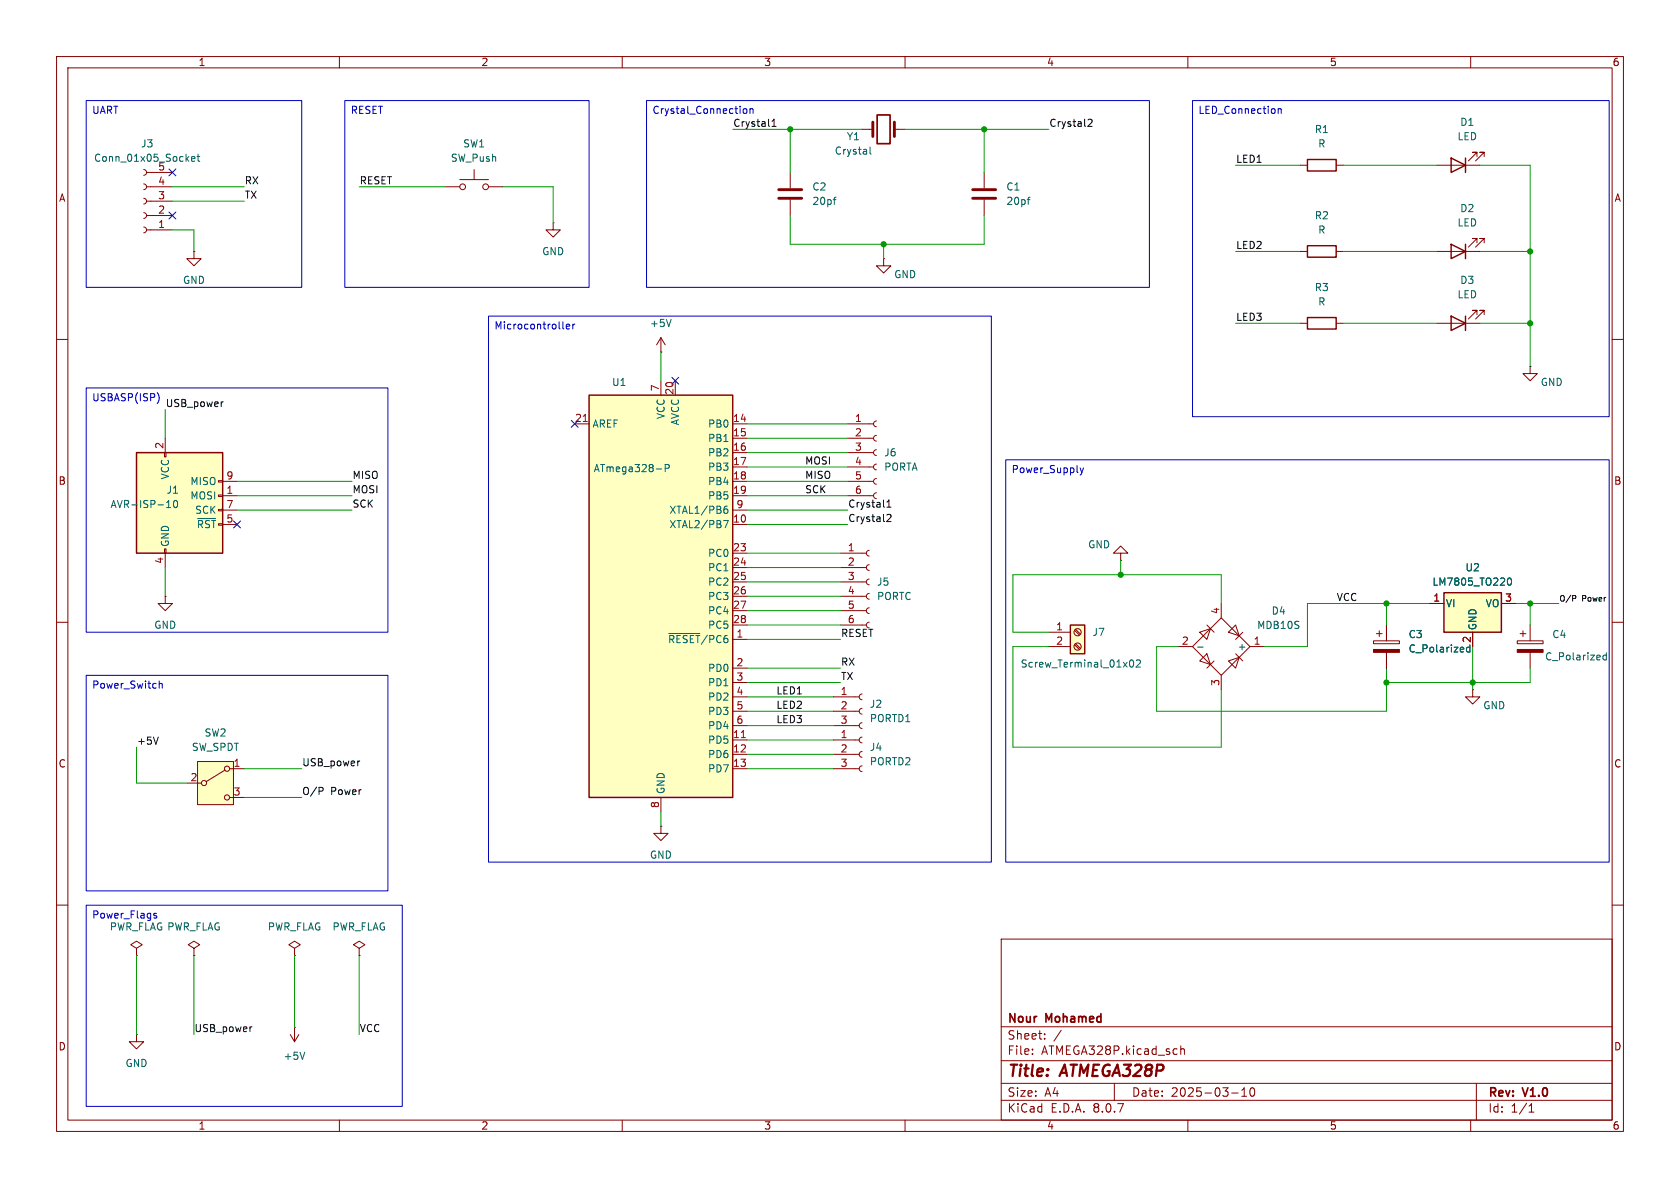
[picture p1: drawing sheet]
<svg xmlns="http://www.w3.org/2000/svg" width="297mm" height="210mm" viewBox="0 0 297 210" stroke-linecap="round" stroke-linejoin="round" font-family="sans-serif">
<g fill="none" stroke="#840000" stroke-width=".18">
<path d="M10 10h277v190h-277zM12 12h273v186h-273zM60 10v2M110 10v2M160 10v2M210 10v2M260 10v2M78.7 33h2.6M81.3 31.8h5.1M83.8 30v1.8M86.4 33h2.5M229.9 44.5h1.2"/>
<path d="M229.9 57.2h1.2M236.2 44.5h1.3M236.2 57.2h1.3M254 44.5h7.6M261.1 42.9v-.7h-.8h.8l-1.5 1.5M262.4 42.9v-.7h-.8h.8l-1.5 1.5M10 60h2M285 60h2M10 110h2M285 110h2M147.3 135.9h4.6M147.3 133.4h4.6"/>
<path d="M147.3 130.8h4.6M152.4 135.4l-.4 .1-.1 .4 .1 .3 .4 .2M152.4 132.8l-.4 .2-.1 .4 .1 .3 .4 .2M152.4 130.3l-.4 .2-.1 .3 .1 .4 .4 .1M116.8 146.1v1.2h1.3l-1.3 1.3-1.2-1.3h1.2M116.8 146.1h.1M10 160h2M177 166h108v32h-108zM285 160h2M60 198v2M110 198v2M160 198v2"/>
<path d="M177 194.5h108M177 191.5h108M177 187.5h108M177 181.5h108M182.5 186.3v.1M182.5 185.5v.1M184.7 183.6v.1M184.7 182.8v.1M187.6 182.1l-1.3 2M197 191.5v3M208.7 184.9v1.5M208.7 185.5l.3-.1 .3 .1 .1 .9"/>
<path d="M210 198v2M217.7 193.2h1.2M219.5 193.8h.9M219.5 192.7l.5-.4v1.5M221.1 192.4l.2-.1a.81 .81 0 0 1 .6 .6 .81 .81 0 0 1-.3 .8l-.1 .1a.81 .81 0 0 1-.4-1.4zM260 198v2M261 191.5v6.5M270.3 196.6h.9M270.3 195.5l.4-.4v1.5"/>
<circle cx="81.8" cy="33" r=".51"/>
<circle cx="85.9" cy="33" r=".51"/>
</g>
<path d="M231.1 43.4h5.1v2.1h-5.1zM231.1 56.1h5.1v2.1h-5.1zM256.5 43.2l2.6 1.3-2.6 1.2zM259.1 43.2v2.5" fill="none" stroke="#840000" stroke-width=".25"/>
<path d="M24.1 80h15.3v17.8h-15.3z" fill="#ffffc2"/>
<g fill="none" stroke="#840000" stroke-width=".18">
<path d="M25.4 30l.4 .1 .1 .4-.1 .3-.4 .2M25.4 32.5l.4 .2 .1 .3-.1 .4-.4 .1M25.4 35.1l.4 .1 .1 .4-.1 .3-.4 .2M25.4 37.6l.4 .1 .1 .4-.1 .4-.4 .1M25.9 30.5h4.6M25.9 33h4.6M25.9 35.6h4.6M25.9 38.1h4.6M25.4 40.1l.4 .2 .1 .3-.1 .4-.4 .1M25.9 40.6h4.6M34.3 44.5v1.2h1.3l-1.3 1.3-1.3-1.3h1.3M34.3 44.5h.1"/>
<path d="M156.2 45.7v1.3h1.3l-1.3 1.3-1.3-1.3h1.3M156.2 45.7h.1M254 57.2h7.6M261.1 55.6v-.7h-.8h.8l-1.5 1.5M262.4 55.6v-.7h-.8h.8l-1.5 1.5M29.2 77.5v2.5M270.5 64.8v1.2h1.3l-1.3 1.3-1.3-1.3h1.3M270.5 64.8h.1M29.1 97h.2v.8h-.2zM29.1 80h.2v.8h-.2zM29.2 97.8v2.5M38.6 90h.8v.3h-.8z"/>
<path d="M38.6 87.5h.8v.3h-.8zM38.6 85h.8v.2h-.8zM39.4 87.6h2.5M39.4 92.7h2.5M39.4 90.2h2.5M39.4 85.1h2.5M52.1 167.6l1-.6-1-.6-1 .6 1 .6v1.3M52.1 168.9h.1"/>
</g>
<path d="M256.5 55.9l2.6 1.3-2.6 1.2zM259.1 55.9v2.5M24.1 80h15.3v17.8h-15.3z" fill="none" stroke="#840000" stroke-width=".25"/>
<path d="M33.9 28.1l.6-.1-.1-.3h-.4l-.1 .2v.6h.5M34.8 27.7h.5M35 27.2v1.1l.3 .2M29.5 89.7h.7M29.6 88.8l.2-.3v1.2M30.9 88.5h.1a.68 .68 0 0 1 .4 .6 .68 .68 0 0 1-.4 .6 .84 .84 0 0 1-.1-1.2zM34.9 91.7h3.2" fill="none" stroke="#006464" stroke-width=".18"/>
<path d="M104.1 69.9h25.4v71.1h-25.4z" fill="#ffffc2"/>
<path d="M231.1 28.2h5.1v2h-5.1zM256.5 27.9l2.6 1.3-2.6 1.3zM259.1 27.9v2.6M104.1 69.9h25.4v71.1h-25.4z" fill="none" stroke="#840000" stroke-width=".25"/>
<g fill="none" stroke="#840000" stroke-width=".18">
<path d="M229.9 29.2h1.2M236.2 29.2h1.3M254 29.2h7.6M261.1 27.7v-.8h-.8h.8l-1.5 1.5M262.4 27.7v-.8h-.8h.8l-1.5 1.5M101.6 74.9h2.5M116.8 67.3v2.6M119.4 67.3v2.6M129.5 74.9h2.6M129.5 77.5h2.6M129.5 92.7h2.6M129.5 80h2.6"/>
<path d="M129.5 82.6h2.6M129.5 85.1h2.6M129.5 87.6h2.6M129.5 97.8h2.6M129.5 90.2h2.6M148.6 97.8h4.6M153.7 99.8l-.4 .2-.1 .3 .1 .4 .4 .1M153.7 97.3l-.4 .1-.1 .4 .1 .3 .4 .2M29.2 105.4v1.3h1.3l-1.3 1.3-1.3-1.3h1.3M29.2 105.4h.1M129.5 113h2.6M129.5 118.1h2.6"/>
<path d="M129.5 100.3h2.6M129.5 102.9h2.6M129.5 105.4h2.6M129.5 108h2.6M129.5 110.5h2.6M148.6 100.3h4.6M148.6 102.9h4.6M148.6 105.4h4.6M148.6 108h4.6M148.6 110.5h4.6M153.7 110l-.4 .1-.1 .4 .1 .3 .4 .2M153.7 107.4l-.4 .2-.1 .4 .1 .3 .4 .2"/>
<path d="M153.7 104.9l-.4 .2-.1 .3 .1 .4 .4 .1M153.7 102.4l-.4 .1-.1 .4 .1 .3 .4 .2M129.5 130.8h2.6M129.5 133.4h2.6M129.5 135.9h2.6M129.5 120.7h2.6M129.5 123.2h2.6M129.5 125.7h2.6M129.5 128.3h2.6M116.8 141v2.5M63.5 167.6l1-.6-1-.6-1 .6 1 .6v1.3M63.5 168.9h.1"/>
</g>
<path d="M116 82.9h1M117.6 82.8l.6-.1 .1-.2v-.3l-.7-.1v1.3M127.9 92h.9l-.6 1.3M128 90.1l.4-.1 .3 .2-.1 .5h-.4l-.2-.1M128.6 89.5h-.4l-.2 .3M118.2 112h5.5" fill="none" stroke="#006464" stroke-width=".18"/>
<path d="M103.1 74.5h.7M131.1 130.4h.7" fill="none" stroke="#a90000" stroke-width=".18"/>
<path d="M34.9 134.6h6.4v7.6h-6.4z" fill="#ffffc2"/>
<g fill="none" stroke="#840000" stroke-width=".18">
<path d="M97.8 39.4v1.2h1.3l-1.3 1.3-1.3-1.3h1.3M97.8 39.4h.1M149.9 77.5h4.5M149.9 74.9h4.5M154.9 79.5l-.3 .2-.2 .3 .2 .4 .3 .1M154.9 77l-.3 .1-.2 .4 .2 .3 .3 .2M154.9 74.4l-.3 .2-.2 .3 .2 .4 .3 .1M149.9 87.6h4.5M149.9 85.1h4.5M149.9 82.6h4.5M149.9 80h4.5M154.9 87.1l-.3 .2-.2 .3 .2 .4 .3 .1"/>
<path d="M154.9 84.6l-.3 .1-.2 .4 .2 .3 .3 .2M154.9 82l-.3 .2-.2 .4 .2 .3 .3 .2M198.1 97.8h1.3l-1.3-1.3-1.3 1.3h1.3v1.3M198.1 99.1h.1M208.3 114.3h2.5M212.1 111.8l1.9-.7-.6 1.9zM212.1 116.8l1.3-1.2 .6 1.9zM213.4 110.5l1.2 1.3M214.6 116.8l-1.2 1.3M215.9 109.2l5.1 5.1-5.1 5.1-5.1-5.1zM215.9 106.7v2.5M215.9 119.4v2.5"/>
<path d="M217.2 111.8l1.2-1.3 .7 1.9zM217.2 116.8l1.9-.6-.7 1.9zM218.4 115.6l1.3 1.2M219.7 111.8l-1.3 1.2M221 114.3h2.5M33 138.4h2.6M34.9 134.6h6.4v7.6h-6.4zM39.8 136.1l-3.4 2.1M40.6 135.9h2.6M147.3 128.3h4.6M147.3 125.7h4.6M147.3 123.2h4.6"/>
<path d="M152.4 127.8l-.4 .1-.1 .4 .1 .3 .4 .2M152.4 125.2l-.4 .2-.1 .3 .1 .4 .4 .1M152.4 122.7l-.4 .1-.1 .4 .1 .3 .4 .2M40.6 141h2.6M24.1 167.6l1-.6-1-.6-1 .6 1 .6v1.3M24.1 168.9h.1M34.3 167.6l1-.6-1-.6-1 .6 1 .6v1.3M34.3 168.9h.1M24.1 182.9v1.3h1.3l-1.3 1.2-1.2-1.2h1.2M24.1 182.9h.1M51.3 182.9l.8 1.3M52.1 181.6h.1"/>
<path d="M52.1 181.6v2.6M52.8 182.9l-.7 1.3"/>
<circle cx="36.1" cy="138.4" r=".46"/>
<circle cx="40.1" cy="135.9" r=".46"/>
<circle cx="40.1" cy="141" r=".46"/>
</g>
<path d="M211.7 114.4h1M53.9 186l-.4 1.3" fill="none" stroke="#006464" stroke-width=".18"/>
<path d="M189.2 110.5h2.6v5.1h-2.6z" fill="#ffffc2"/>
<path d="M189.2 110.5h2.6v5.1h-2.6z" fill="none" stroke="#840000" stroke-width=".25"/>
<g fill="none" stroke="#840000" stroke-width=".18">
<path d="M185.4 111.8h3.8M185.4 114.3h3.8M190 114l.8 .8M190 111.4l.8 .9M190.1 113.8l.9 .8M190.1 111.3l.9 .8M242.8 113.3h4.6v.5h-4.6zM243.3 112h1M243.8 111.5v1M245.1 110.5v2.8M245.1 115.3v2.8M260.3 121.9v1.3h1.3l-1.3 1.3-1.2-1.3h1.2"/>
<path d="M260.3 121.9h.1"/>
<circle cx="190.5" cy="114.3" r=".63"/>
<circle cx="190.5" cy="111.8" r=".63"/>
</g>
<path d="M199.9 116.7h.1a.68 .68 0 0 1 .4 .6 .68 .68 0 0 1-.4 .6 .84 .84 0 0 1-.1-1.2zM200.9 116.8l.5-.1 .2 .3-.8 .9h.8M259.9 114v1.3M259.9 114.5l-.4-.1-.2 .3 .1 .5h.5" fill="none" stroke="#006464" stroke-width=".18"/>
<path d="M242.8 114.8h4.6v.5h-4.6z" fill="#840000" stroke="#840000" stroke-width=".18"/>
<path d="M255.3 104.8h10.1v7h-10.1z" fill="#ffffc2"/>
<path d="M255.3 104.8h10.1v7h-10.1z" fill="none" stroke="#840000" stroke-width=".25"/>
<g fill="none" stroke="#840000" stroke-width=".18">
<path d="M139.7 30.5v2.8M139.7 35.3v2.8M152.4 22.9h1.9M158.1 22.9h1.9M174 30.5v2.8M174 35.3v2.8M116.8 59.7l-.7 1.3M116.8 59.7v2.5M116.8 59.7l.8 1.3M116.8 62.2h.1M245.1 110.5v2.8M245.1 115.3v2.8"/>
<path d="M252.7 106.7h2.6M260.3 111.8v2.5M265.4 106.7h2.6M268.2 113.3h4.6v.5h-4.6zM268.7 112h1M269.2 111.5v1M270.5 110.5v2.8M270.5 115.3v2.8"/>
</g>
<path d="M147.3 35.3h.5M147.8 34.9h-.2M153.8 26v1.1l.2 .1M181.6 35.3h.5M182.1 34.9h-.3M118.7 56.5l-.5 1.2M259.9 114v1.3M259.9 114.5l-.4-.1-.2 .3 .1 .5h.5M266.7 102.2h.1a.68 .68 0 0 1 .4 .6 .68 .68 0 0 1-.4 .6 .84 .84 0 0 1-.1-1.2zM284 115.4v1.3M284 115.9l-.4-.1-.2 .3 .1 .5h.5" fill="none" stroke="#006464" stroke-width=".18"/>
<path d="M268.2 114.8h4.6v.5h-4.6z" fill="#840000" stroke="#840000" stroke-width=".18"/>
<path d="M137.7 35.1h4M137.7 33.5h4M154.3 21.6v2.5M158.1 21.6v2.5M172 35.1h4M172 33.5h4" fill="none" stroke="#840000" stroke-width=".51"/>
<path d="M155.1 20.3h2.3v5.1h-2.3z" fill="none" stroke="#840000" stroke-width=".3"/>
<path d="M136.5 22.3h.7M136.5 21.4l.3-.3v1.2M192.4 21.1h.4l.3 .3-.8 .9h.8M39.5 71l-.3 .1M156.8 89.7h.7M156.8 88.8l.4-.4v1.3M156.9 91l.4-.1 .2 .4-.8 .9h.8M278.4 105.3l.2 .2-.2 .3M28 130.3l-.4 1.3M56.9 139.2l.2 .2v.3l-.2 .2M63.6 134.5l-.2 .1M44.6 181.5l-.3 .1" fill="none" stroke="#0f0f0f" stroke-width=".18"/>
<g fill="none" stroke="#0000c2" stroke-width=".18">
<path d="M15.2 17.8h38.1v33h-38.1zM61 17.8h43.1v33h-43.1zM114.3 17.8h88.9v33h-88.9zM131.4 19.3l.2-.1 .4 .1v.5l-.1 .2-.3 .1-.2-.2zM132.6 19.3l.2-.1 .3 .1v.8M132.6 19.2v.9M210.8 17.8h73.7v55.9h-73.7zM226 19.2v.9M226 19.3l.1-.1 .3 .1 .1 .8M86.4 55.9h88.9v96.5h-88.9zM99.5 58l.2 .2M100.1 57.7l.6-.1v-.2l-.4-.1-.2 .2 .1 .6h.5"/>
<path d="M101.3 57.3v.9M101.6 57.3l-.3 .3M15.2 68.6h53.4v43.2h-53.4zM27.8 69.5a1.49 1.49 0 0 1 0 1.8M177.8 81.3h106.7v71.1h-106.7zM190.9 82.7l.4 .9M191.3 83.6l-.4 .4M191.6 82.7l-.3 .9M15.2 119.4h53.4v38.1h-53.4zM28.1 120.4v1.3M28.1 120.9l.2-.1 .3 .1 .1 .8M15.2 160h55.9v35.6h-55.9z"/>
<path d="M27.7 161.5l-.3-.1-.2 .2v.2l.5 .1v.3h-.5"/>
</g>
<g fill="none" stroke="#009600" stroke-width=".18">
<path d="M30.5 35.6h12.7M30.5 33h12.7M63.5 33h15.2M88.9 33h8.9v6.4M129.5 22.9h22.9M139.7 38.1v5.1h34.3v-5.1M139.7 22.9v7.6M160 22.9h25.4M174 22.9v7.6M218.4 29.2h11.5M237.5 29.2h16.5M261.6 29.2h8.9v35.6"/>
<path d="M30.5 40.6h3.8v3.9M156.2 43.2v2.5M218.4 44.5h11.5M218.4 57.2h11.5M237.5 44.5h16.5M237.5 57.2h16.5M261.6 44.5h8.9M261.6 57.2h8.9M29.2 72.4v5.1M116.8 62.2v5.1M132.1 74.9h17.8M132.1 77.5h17.8"/>
<path d="M41.9 90.2h20.3M41.9 87.6h20.3M41.9 85.1h20.3M132.1 90.2h17.8M132.1 87.6h17.8M132.1 85.1h17.8M132.1 80h17.8M132.1 82.6h17.8M132.1 92.7h17.8M132.1 97.8h16.5M198.1 99.1v2.5M29.2 100.3v5.1"/>
<path d="M132.1 113h16.5M132.1 118.1h16.5M132.1 100.3h16.5M132.1 110.5h16.5M132.1 108h16.5M132.1 102.9h16.5M132.1 105.4h16.5M185.4 114.3h-6.3v17.8h36.8v-10.2M208.3 114.3h-3.8v11.4h40.6v-7.6M215.9 106.7v-5.1h-36.8v10.2h6.3M245.1 106.7v3.8M252.7 106.7h-21.6v7.6h-7.6"/>
<path d="M260.3 114.3v7.6M268 106.7h7.6M270.5 118.1v2.6h-25.4M270.5 106.7v3.8M24.1 132.1v6.3h8.9M43.2 135.9h10.1M132.1 130.8h15.2M132.1 120.7h16.5M132.1 128.3h15.2M132.1 125.7h15.2M132.1 133.4h15.2M132.1 135.9h15.2"/>
<path d="M132.1 123.2h15.2M43.2 141h10.1M116.8 143.5v2.6M24.1 168.9v14M34.3 168.9v14M52.1 168.9v12.7M63.5 168.9v14"/>
</g>
<path d="M29.9 29.9l1.2 1.2M29.9 37.5l1.2 1.2M31.1 29.9l-1.2 1.2M31.1 37.5l-1.2 1.2M101 74.3l1.2 1.2M102.2 74.3l-1.2 1.2M118.8 66.7l1.2 1.2M120 66.7l-1.2 1.2M41.3 92.1l1.2 1.2M42.5 92.1l-1.2 1.2" fill="none" stroke="#000084" stroke-width=".18"/>
<g fill="#009600" stroke="#009600" stroke-width=".18">
<circle cx="139.7" cy="22.9" r=".46"/>
<circle cx="156.2" cy="43.2" r=".46"/>
<circle cx="174" cy="22.9" r=".46"/>
<circle cx="270.5" cy="57.2" r=".46"/>
<circle cx="270.5" cy="44.5" r=".46"/>
<circle cx="198.1" cy="101.6" r=".46"/>
<circle cx="245.1" cy="120.7" r=".46"/>
<circle cx="270.5" cy="106.7" r=".46"/>
<circle cx="260.3" cy="120.7" r=".46"/>
<circle cx="245.1" cy="106.7" r=".46"/>
</g>
<g font-size="2.8" fill="#840000">
<text x="178" y="190.9">Title:</text>
<text x="187.7" y="190.9">ATMEGA328P</text>
</g>
<g font-size="2.1" fill="#840000">
<text x="178" y="184">Sheet:</text>
<text x="178" y="181.2">Nour</text>
<text x="185" y="181.2">Mohamed</text>
<text x="178" y="186.7">File:</text>
<text x="184.1" y="186.7">ATMEGA328P.kicad_sch</text>
<text x="178" y="196.9">KiCad</text>
<text x="178" y="194.1">Size:</text>
<text x="184.7" y="194.1">A4</text>
<text x="185.7" y="196.9">E.D.A.</text>
<text x="193.3" y="196.9">8.0.7</text>
<text x="200" y="194.1">Date:</text>
<text x="207" y="194.1">2025-03-10</text>
<text x="263" y="194.3">Rev:</text>
<text x="263" y="196.9">Id:</text>
<text x="267.1" y="196.9">1/1</text>
<text x="269.4" y="194.3">V1.0</text>
</g>
<g font-size="1.8" fill="#840000">
<text x="35" y="11.9">1</text>
<text x="85" y="11.9">2</text>
<text x="135" y="11.9">3</text>
<text x="185" y="11.9">4</text>
<text x="235" y="11.9">5</text>
<text x="285" y="11.9">6</text>
<text x="10.3" y="35.9">A</text>
<text x="285.3" y="35.9">A</text>
<text x="10.3" y="85.9">B</text>
<text x="285.3" y="85.9">B</text>
<text x="10.3" y="135.9">C</text>
<text x="285.3" y="135.9">C</text>
<text x="10.3" y="185.9">D</text>
<text x="285.3" y="185.9">D</text>
<text x="35" y="199.9">1</text>
<text x="85" y="199.9">2</text>
<text x="135" y="199.9">3</text>
<text x="185" y="199.9">4</text>
<text x="235" y="199.9">5</text>
<text x="285" y="199.9">6</text>
</g>
<g font-size="1.8" fill="#0000c2">
<text x="16.2" y="20.5">UART</text>
<text x="61.9" y="20.5">RESET</text>
<text x="115.3" y="20.5">Crystal_Connection</text>
<text x="211.8" y="20.5">LED_Connection</text>
<text x="87.3" y="58.6">Microcontroller</text>
<text x="16.2" y="71.3">USBASP(ISP)</text>
<text x="178.8" y="84">Power_Supply</text>
<text x="16.2" y="122.1">Power_Switch</text>
<text x="16.2" y="162.7">Power_Flags</text>
</g>
<g font-size="1.8" fill="#0f0f0f">
<text x="129.5" y="22.5">Crystal1</text>
<text x="185.4" y="22.5">Crystal2</text>
<text x="218.4" y="28.9">LED1</text>
<text x="43.2" y="32.7">RX</text>
<text x="43.2" y="35.2">TX</text>
<text x="63.5" y="32.7">RESET</text>
<text x="218.4" y="44.1">LED2</text>
<text x="218.4" y="56.8">LED3</text>
<text x="29.2" y="72">USB_power</text>
<text x="142.2" y="82.2">MOSI</text>
<text x="62.2" y="84.7">MISO</text>
<text x="62.2" y="89.8">SCK</text>
<text x="62.2" y="87.3">MOSI</text>
<text x="142.2" y="84.7">MISO</text>
<text x="142.2" y="87.3">SCK</text>
<text x="149.9" y="89.8">Crystal1</text>
<text x="149.9" y="92.4">Crystal2</text>
<text x="236.2" y="106.3">VCC</text>
<text x="148.6" y="112.7">RESET</text>
<text x="148.6" y="117.8">RX</text>
<text x="137.2" y="125.4">LED2</text>
<text x="137.2" y="122.8">LED1</text>
<text x="148.6" y="120.3">TX</text>
<text x="24.1" y="131.7">+5V</text>
<text x="137.2" y="127.9">LED3</text>
<text x="53.3" y="135.5">USB_power</text>
<text x="53.3" y="140.6">O/P</text>
<text x="58.4" y="140.6">Power</text>
<text x="34.3" y="182.5">USB_power</text>
<text x="63.5" y="182.5">VCC</text>
</g>
<g font-size="1.8" fill="#006464">
<text x="232.3" y="23.7">R1</text>
<text x="258.1" y="22.5">D1</text>
<text x="16.5" y="28.8">Conn_01x05_Socket</text>
<text x="24.8" y="26.3">J3</text>
<text x="79.6" y="28.8">SW_Push</text>
<text x="81.8" y="26.3">SW1</text>
<text x="147.5" y="27.5">Crystal</text>
<text x="149.6" y="25">Y1</text>
<text x="232.9" y="26.3">R</text>
<text x="257.6" y="25">LED</text>
<text x="27.9" y="30.2">5</text>
<text x="143.5" y="33.9">C2</text>
<text x="177.8" y="33.9">C1</text>
<text x="143.5" y="36.4">20pf</text>
<text x="177.8" y="36.4">20pf</text>
<text x="232.3" y="39">R2</text>
<text x="232.9" y="41.5">R</text>
<text x="257.6" y="40.2">LED</text>
<text x="258.1" y="37.7">D2</text>
<text x="95.8" y="45.3">GND</text>
<text x="32.3" y="50.4">GND</text>
<text x="158" y="49.4">GND</text>
<text x="232.3" y="51.7">R3</text>
<text x="257.6" y="52.9">LED</text>
<text x="258.1" y="50.4">D3</text>
<text x="114.8" y="58">+5V</text>
<text x="232.9" y="54.2">R</text>
<text x="108.1" y="68.4">U1</text>
<text x="272.3" y="68.4">GND</text>
<text x="104.6" y="75.8">AREF</text>
<text x="117.7" y="74.2" transform="rotate(-90 117.7 74.2)">VCC</text>
<text x="120.2" y="75.3" transform="rotate(-90 120.2 75.3)">AVCC</text>
<text x="125.1" y="75.8">PB0</text>
<text x="104.9" y="83.7">ATmega328-P</text>
<text x="125.1" y="78.3">PB1</text>
<text x="125.1" y="80.9">PB2</text>
<text x="125.1" y="83.4">PB3</text>
<text x="156.2" y="80.9">J6</text>
<text x="156.2" y="83.4">PORTA</text>
<text x="29.4" y="87.5">J1</text>
<text x="30.1" y="84.9" transform="rotate(-90 30.1 84.9)">VCC</text>
<text x="33.6" y="88.5">MOSI</text>
<text x="33.6" y="86">MISO</text>
<text x="125.1" y="86">PB4</text>
<text x="125.1" y="88.5">PB5</text>
<text x="19.4" y="90">AVR-ISP-10</text>
<text x="34.4" y="91">SCK</text>
<text x="34.7" y="93.6">~{RST}</text>
<text x="118.2" y="93.6">XTAL2/PB7</text>
<text x="118.2" y="91">XTAL1/PB6</text>
<text x="30.1" y="96.8" transform="rotate(-90 30.1 96.8)">GND</text>
<text x="125.1" y="98.7">PC0</text>
<text x="125.1" y="101.2">PC1</text>
<text x="192.3" y="97.1">GND</text>
<text x="259" y="101.2">U2</text>
<text x="125.1" y="103.7">PC2</text>
<text x="125.1" y="106.3">PC3</text>
<text x="154.9" y="103.7">J5</text>
<text x="154.9" y="106.3">PORTC</text>
<text x="253.1" y="103.7">LM7805_TO220</text>
<text x="255.5" y="107.5">VI</text>
<text x="262.6" y="107.5">VO</text>
<text x="27.2" y="111.4">GND</text>
<text x="118" y="113.9">~{RESET}/PC6</text>
<text x="125.1" y="108.8">PC4</text>
<text x="125.1" y="111.4">PC5</text>
<text x="193" y="112.6">J7</text>
<text x="222.1" y="111.4">MDB10S</text>
<text x="224.7" y="108.8">D4</text>
<text x="248.9" y="113">C3</text>
<text x="261.2" y="111.5" transform="rotate(-90 261.2 111.5)">GND</text>
<text x="274.3" y="113">C4</text>
<text x="125.1" y="119">PD0</text>
<text x="180.3" y="118.2">Screw_Terminal_01x02</text>
<text x="218.7" y="115.2">+</text>
<text x="248.9" y="115.5">C_Polarized</text>
<text x="273.1" y="116.9">C_Polarized</text>
<text x="125.1" y="121.5">PD1</text>
<text x="125.1" y="124.1">PD2</text>
<text x="153.7" y="125.3">J2</text>
<text x="262.1" y="125.6">GND</text>
<text x="36.1" y="130.4">SW2</text>
<text x="125.1" y="131.7">PD5</text>
<text x="125.1" y="126.6">PD3</text>
<text x="125.1" y="129.1">PD4</text>
<text x="153.7" y="127.9">PORTD1</text>
<text x="33.8" y="132.9">SW_SPDT</text>
<text x="125.1" y="134.2">PD6</text>
<text x="125.1" y="136.8">PD7</text>
<text x="153.7" y="132.9">J4</text>
<text x="153.7" y="135.5">PORTD2</text>
<text x="117.7" y="140.5" transform="rotate(-90 117.7 140.5)">GND</text>
<text x="114.8" y="152">GND</text>
<text x="19.3" y="164.7">PWR_FLAG PWR_FLAG</text>
<text x="47.3" y="164.7">PWR_FLAG</text>
<text x="58.7" y="164.7">PWR_FLAG</text>
<text x="22.1" y="188.8">GND</text>
<text x="50" y="187.6">+5V</text>
</g>
<g font-size="1.8" fill="#a90000">
<text x="27.9" y="35.3">3</text>
<text x="27.9" y="32.8">4</text>
<text x="27.9" y="40.4">1</text>
<text x="27.9" y="37.8">2</text>
<text x="116.6" y="69.3" transform="rotate(-90 116.6 69.3)">7</text>
<text x="119.1" y="69.9" transform="rotate(-90 119.1 69.9)">20</text>
<text x="101.6" y="74.7">21</text>
<text x="129.5" y="74.7">14</text>
<text x="129.5" y="77.2">15</text>
<text x="151.1" y="74.7">1</text>
<text x="151.1" y="77.2">2</text>
<text x="29" y="79.4" transform="rotate(-90 29 79.4)">2</text>
<text x="129.5" y="79.8">16</text>
<text x="129.5" y="82.3">17</text>
<text x="151.1" y="79.8">3</text>
<text x="151.1" y="82.3">4</text>
<text x="39.9" y="87.4">1</text>
<text x="39.9" y="89.9">7</text>
<text x="39.9" y="84.8">9</text>
<text x="129.5" y="84.8">18</text>
<text x="129.5" y="87.4">19</text>
<text x="130.1" y="89.9">9</text>
<text x="151.1" y="84.8">5</text>
<text x="151.1" y="87.4">6</text>
<text x="39.9" y="92.5">5</text>
<text x="129.5" y="92.5">10</text>
<text x="29" y="99.8" transform="rotate(-90 29 99.8)">4</text>
<text x="129.5" y="97.5">23</text>
<text x="129.5" y="100.1">24</text>
<text x="149.8" y="97.5">1</text>
<text x="149.8" y="100.1">2</text>
<text x="129.5" y="102.6">25</text>
<text x="129.5" y="105.2">26</text>
<text x="129.5" y="107.7">27</text>
<text x="149.8" y="102.6">3</text>
<text x="149.8" y="105.2">4</text>
<text x="149.8" y="107.7">5</text>
<text x="253.3" y="106.4">1</text>
<text x="266" y="106.4">3</text>
<text x="129.5" y="110.2">28</text>
<text x="130.1" y="112.8">1</text>
<text x="149.8" y="110.2">6</text>
<text x="186.6" y="111.5">1</text>
<text x="215.6" y="108.7" transform="rotate(-90 215.6 108.7)">4</text>
<text x="260.1" y="113.7" transform="rotate(-90 260.1 113.7)">2</text>
<text x="130.1" y="117.9">2</text>
<text x="186.6" y="114">2</text>
<text x="208.8" y="114">2</text>
<text x="221.5" y="114">1</text>
<text x="130.1" y="120.4">3</text>
<text x="130.1" y="122.9">4</text>
<text x="130.1" y="125.5">5</text>
<text x="148.5" y="122.9">1</text>
<text x="148.5" y="125.5">2</text>
<text x="215.6" y="121.4" transform="rotate(-90 215.6 121.4)">3</text>
<text x="129.5" y="130.6">11</text>
<text x="130.1" y="128">6</text>
<text x="148.5" y="130.6">1</text>
<text x="148.5" y="128">3</text>
<text x="41.2" y="135.6">1</text>
<text x="129.5" y="133.1">12</text>
<text x="129.5" y="135.6">13</text>
<text x="148.5" y="133.1">2</text>
<text x="148.5" y="135.6">3</text>
<text x="33.6" y="138.2">2</text>
<text x="41.2" y="140.7">3</text>
<text x="116.6" y="142.9" transform="rotate(-90 116.6 142.9)">8</text>
</g>
<g font-size="1.4" fill="#0f0f0f">
<text x="275.6" y="106.4">O/P</text>
<text x="279.7" y="106.4">Power</text>
</g>
</svg>
